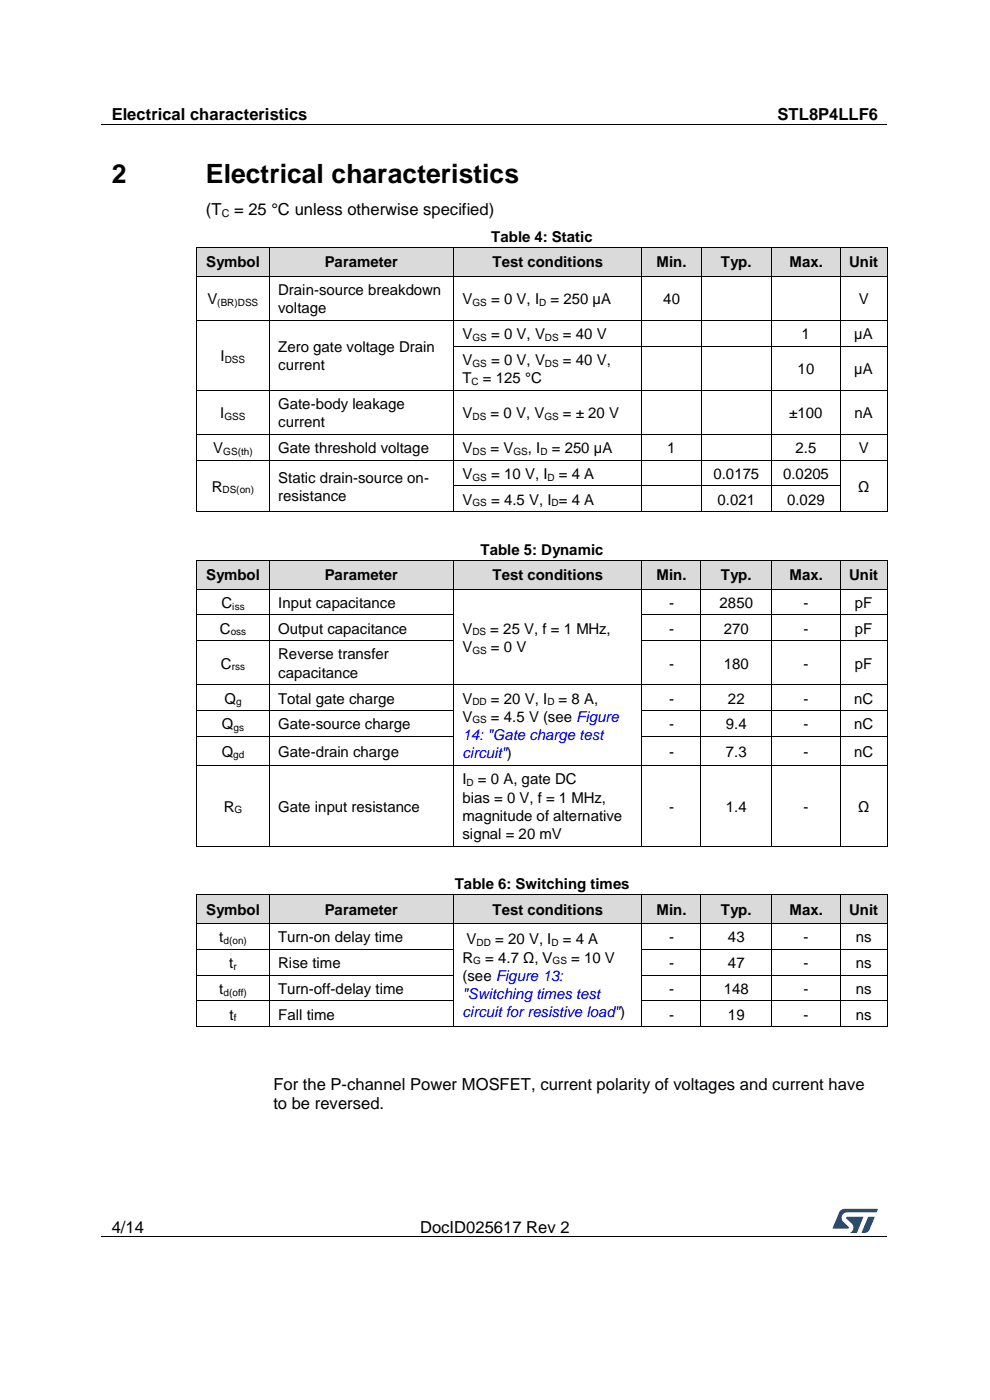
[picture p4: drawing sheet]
<svg xmlns="http://www.w3.org/2000/svg" width="210mm" height="297mm" viewBox="0 0 210 297" stroke-linecap="round" stroke-linejoin="round" font-family="sans-serif">
<path d="M21.5 26.5h166.7M21.5 262.4h166.7" fill="none" stroke="#000" stroke-width=".21"/>
<path d="M104.9 26.4h.2v.1h-.2zM61.6 262.3h.1v.2h-.1zM148 262.3h.1v.2h-.1z" fill="#000"/>
<g fill="#005288">
<path d="M178.2 256.9l.6-.4h.4h7l-.3 .7h-6.1a1.18 1.18 0 0 0-1.2 .7 1.18 1.18 0 0 0 .2 1.3l1.2 1.1v.3h-3.3z"/>
<path d="M184.2 258.2h1.3l-1 2.6a1.31 1.31 0 0 1-1.7 .7z"/>
<path d="M179.6 258.2h3.6l-1.5 3.4h-1.4a1.29 1.29 0 0 0 .4-2l-1.1-1.1z"/>
</g>
<g fill="#dadada">
<path d="M41.8 52.6h15.3v5.9h-15.3z" fill-rule="evenodd"/>
<path d="M57.1 52.6h39.1v5.9h-39.1z" fill-rule="evenodd"/>
<path d="M96.3 52.6h39.9v5.9h-39.9z" fill-rule="evenodd"/>
<path d="M136.3 52.6h12.4v5.9h-12.4z" fill-rule="evenodd"/>
<path d="M148.8 52.6h14.9v5.9h-14.9z" fill-rule="evenodd"/>
<path d="M163.7 52.6h14.5v5.9h-14.5z" fill-rule="evenodd"/>
<path d="M178.3 52.6h9.9v5.9h-9.9z" fill-rule="evenodd"/>
</g>
<g fill="#dadada">
<path d="M43.7 52.6h11.5v5.9h-11.5z"/>
<path d="M59 52.6h35.3v5.9h-35.3z"/>
<path d="M98.1 52.6h36.2v5.9h-36.2z"/>
<path d="M138.1 52.6h8.7v5.9h-8.7z"/>
<path d="M150.6 52.6h11.2v5.9h-11.2z"/>
<path d="M165.7 52.6h10.6v5.9h-10.6z"/>
<path d="M180.1 52.6h6.2v5.9h-6.2z"/>
</g>
<g fill="#000">
<path d="M41.7 58.5h.2v.2h-.2zM41.7 52.5l.1 .1zM41.9 58.5h.1v.2h-.1zM57 58.5h.1v.2h-.1zM57 52.5l.1 .1zM57.1 58.5h.2v.2h-.2zM96.1 58.5h.2v.2h-.2zM96.1 52.5l.1 .1zM96.3 58.5h.1v.2h-.1zM136.1 58.5h.2v.2h-.2zM136.1 52.5l.1 .1zM136.3 58.5h.1v.2h-.1z"/>
<path d="M148.6 58.5h.2v.2h-.2zM148.7 52.5l.1 .1zM148.8 58.5h.2v.2h-.2zM163.6 58.5h.2v.2h-.2zM163.7 52.5v.1zM163.8 58.5h.2v.2h-.2zM178.1 58.5h.2v.2h-.2zM178.2 52.5l.1 .1zM178.3 58.5h.2v.2h-.2zM188.1 58.5h.2v.2h-.2zM188.2 52.5l.1 .1zM41.7 67.9h.2v.2h-.2z"/>
<path d="M41.7 73.4h.2v.1h-.2zM57 67.9h.1v.2h-.1zM57 73.4h.1v.1h-.1zM96.1 67.9h.2v.2h-.2zM96.1 73.4h.2v.1h-.2zM136.1 67.9h.2v.2h-.2zM136.1 73.4h.2v.1h-.2zM148.6 67.9h.2v.2h-.2zM148.6 73.4h.2v.1h-.2zM163.6 67.9h.2v.2h-.2zM163.6 73.4h.2v.1h-.2zM178.1 67.9h.2v.2h-.2z"/>
<path d="M178.1 73.4h.2v.1h-.2zM188.1 67.9h.2v.2h-.2zM188.1 73.4h.2v.1h-.2zM41.7 82.7h.2v.2h-.2zM41.7 92.1h.2v.1h-.2zM41.7 97.5h.2v.2h-.2zM57 82.7h.1v.2h-.1zM57 92.1h.1v.1h-.1zM57 97.5h.1v.2h-.1zM96.1 82.7h.2v.2h-.2zM96.1 92.1h.2v.1h-.2zM96.1 97.5h.2v.2h-.2z"/>
<path d="M136.1 82.7h.2v.2h-.2zM136.1 92.1h.2v.1h-.2zM136.1 97.5h.2v.2h-.2zM148.6 82.7h.2v.2h-.2zM148.6 92.1h.2v.1h-.2zM148.6 97.5h.2v.2h-.2zM163.6 82.7h.2v.2h-.2zM163.6 92.1h.2v.1h-.2zM163.6 97.5h.2v.2h-.2zM178.1 82.7h.2v.2h-.2zM178.1 92.1h.2v.1h-.2zM178.1 97.5h.2v.2h-.2z"/>
<path d="M188.1 82.7h.2v.2h-.2zM188.1 92.1h.2v.1h-.2zM188.1 97.5h.2v.2h-.2zM41.7 103h.2v.2h-.2zM41.7 108.5h.2v.2h-.2zM57 103h.1v.2h-.1zM57 108.5h.1v.2h-.1zM96.1 103h.2v.2h-.2zM96.1 108.5h.2v.2h-.2zM136.1 103h.2v.2h-.2zM136.1 108.5h.2v.2h-.2zM148.6 103h.2v.2h-.2z"/>
<path d="M148.6 108.5h.2v.2h-.2zM163.6 103h.2v.2h-.2zM163.6 108.5h.2v.2h-.2zM178.1 103h.2v.2h-.2zM178.1 108.5h.2v.2h-.2zM188.1 103h.2v.2h-.2zM188.1 108.5h.2v.2h-.2z"/>
</g>
<g fill="none" stroke="#000" stroke-width=".21">
<path d="M41.8 52.6v5.9M41.8 58.7v9.2M41.8 52.5h15.2M42 58.6h15M57.1 52.6v5.9M57.1 58.7v9.2M57.1 52.5h39M57.3 58.6h38.8M96.2 58.7v9.2M96.4 58.6h39.7M136.1 52.5h-39.9v6M136.2 58.7v9.2"/>
<path d="M136.2 52.6v5.9M136.2 52.5h12.5M136.4 58.6h12.2M148.7 52.6v5.9M148.7 58.7v9.2M148.8 52.5h14.9M149 58.6h14.6M163.7 52.6v5.9M163.7 58.7v9.2M163.7 52.5h14.5M164 58.6h14.1M178.2 58.7v9.2"/>
<path d="M178.5 58.6h9.6M188.2 52.5h-9.9l-.1 6M188.2 52.6v5.9M188.2 58.7v9.2M41.8 68.1v5.3M41.8 73.5v9.2M41.9 68h15.1M57.1 68.1v5.3M57.1 73.5v9.2M57.1 68h39M96.2 68.1v5.3M96.2 73.5v9.2"/>
<path d="M96.3 68h39.8M96.3 73.4h39.8M136.2 68.1v5.3M136.2 73.5v9.2M136.3 68h12.3M136.3 73.4h12.3M148.7 68.1v5.3M148.7 73.5v9.2M148.8 68h14.8M148.8 73.4h14.8M163.7 68.1v5.3M163.7 73.5v9.2"/>
<path d="M163.8 68h14.3M163.8 73.4h14.3M178.2 68.1v5.3M178.2 73.5v9.2M178.3 68h9.8M178.3 73.4h9.8M188.2 68.1v5.3M188.2 73.5v9.2M41.8 82.9v9.2M41.8 92.2v5.3M41.8 97.7v5.3M41.9 82.8h15.1"/>
<path d="M41.9 92.2h15.1M41.9 97.6h15.1M57.1 82.9v9.2M57.1 92.2v5.3M57.1 97.7v5.3M57.1 82.8h39M57.1 92.2h39M57.1 97.6h39M96.2 82.9v9.2M96.2 92.2v5.3M96.2 97.7v5.3M96.3 82.8h39.8"/>
<path d="M96.3 92.2h39.8M96.3 97.6h39.8M136.2 82.9v9.2M136.2 92.2v5.3M136.2 97.7v5.3M136.3 82.8h12.3M136.3 92.2h12.3M136.3 97.6h12.3M148.7 82.9v9.2M148.7 92.2v5.3M148.7 97.7v5.3M148.8 82.8h14.8"/>
<path d="M148.8 92.2h14.8M148.8 97.6h14.8M163.7 82.9v9.2M163.7 92.2v5.3M163.7 97.7v5.3M163.8 82.8h14.3M163.8 92.2h14.3M163.8 97.6h14.3M178.2 82.9v9.2M178.2 92.2v5.3M178.2 97.7v5.3M178.3 82.8h9.8"/>
<path d="M178.3 92.2h9.8M178.3 97.6h9.8M188.2 82.9v9.2M188.2 92.2v5.3M188.2 97.7v5.3M41.8 103.2v5.3M41.9 108.6h15.1M57.1 103.2v5.3M57.1 108.6h39M96.2 103.2v5.3M96.3 103.1h39.8M96.3 108.6h39.8"/>
<path d="M136.2 103.2v5.3M136.3 103.1h12.3M136.3 108.6h12.3M148.7 103.2v5.3M148.8 103.1h14.8M148.8 108.6h14.8M163.7 103.2v5.3M163.8 103.1h14.3M163.8 108.6h14.3M178.2 103.2v5.3M178.3 108.6h9.8M188.2 103.2v5.3"/>
</g>
<g fill="#dadada">
<path d="M41.8 118.9h15.3v6h-15.3z" fill-rule="evenodd"/>
<path d="M57.1 118.9h39.1v6h-39.1z" fill-rule="evenodd"/>
<path d="M96.2 118.9h40v6h-40z" fill-rule="evenodd"/>
<path d="M136.3 118.9h12.4v6h-12.4z" fill-rule="evenodd"/>
<path d="M148.7 118.9h15v6h-15z" fill-rule="evenodd"/>
<path d="M163.7 118.9h14.5v6h-14.5z" fill-rule="evenodd"/>
<path d="M178.3 118.9h9.9v6h-9.9z" fill-rule="evenodd"/>
</g>
<g fill="#dadada">
<path d="M43.7 118.9h11.5v6h-11.5z"/>
<path d="M59 118.9h35.3v6h-35.3z"/>
<path d="M98.1 118.9h36.2v6h-36.2z"/>
<path d="M138.1 118.9h8.7v6h-8.7z"/>
<path d="M150.6 118.9h11.2v6h-11.2z"/>
<path d="M165.7 118.9h10.6v6h-10.6z"/>
<path d="M180.1 118.9h6.2v6h-6.2z"/>
</g>
<g fill="#000">
<path d="M41.7 118.8l.1 .1zM57.1 118.8v.1zM96.1 118.8l.1 .1zM136.1 118.8l.1 .1zM148.6 118.8l.1 .1zM163.7 118.8v.1zM178.2 118.8l.1 .1zM188.2 118.8l.1 .1zM41.7 124.9h.2v.2h-.2zM41.7 130.4h.2v.2h-.2zM41.7 135.8h.2v.2h-.2zM41.9 124.9h.1v.2h-.1z"/>
<path d="M57 124.9h.2v.2h-.2zM57 130.4h.2v.2h-.2zM57 135.8h.2v.2h-.2zM57.2 124.9h.2v.2h-.2zM96.1 124.9h.2v.2h-.2zM96.1 130.4h.2v.2h-.2zM96.1 135.8h.2v.2h-.2zM96.3 124.9h.1v.2h-.1zM136.1 124.9h.2v.2h-.2zM136.1 130.4h.2v.2h-.2zM136.1 135.8h.2v.2h-.2zM136.3 124.9h.1v.2h-.1z"/>
<path d="M148.6 124.9h.2v.2h-.2zM148.6 130.4h.2v.2h-.2zM148.6 135.8h.2v.2h-.2zM148.8 124.9h.1v.2h-.1zM163.6 124.9h.2v.2h-.2zM163.6 130.4h.2v.2h-.2zM163.6 135.8h.2v.2h-.2zM163.8 124.9h.2v.2h-.2zM178.1 124.9h.2v.2h-.2zM178.1 130.4h.2v.2h-.2zM178.1 135.8h.2v.2h-.2zM178.3 124.9h.2v.2h-.2z"/>
<path d="M188.1 124.9h.2v.2h-.2zM188.1 130.4h.2v.2h-.2zM188.1 135.8h.2v.2h-.2zM41.7 145.2h.2v.2h-.2zM41.7 150.7h.2v.1h-.2zM41.7 156.1h.2v.2h-.2zM57 145.2h.2v.2h-.2zM57 150.7h.2v.1h-.2zM57 156.1h.2v.2h-.2zM96.1 145.2h.2v.2h-.2zM96.1 150.7h.2v.1h-.2zM96.1 156.1h.2v.2h-.2z"/>
<path d="M136.1 145.2h.2v.2h-.2zM136.1 150.7h.2v.1h-.2zM136.1 156.1h.2v.2h-.2zM148.6 145.2h.2v.2h-.2zM148.6 150.7h.2v.1h-.2zM148.6 156.1h.2v.2h-.2zM163.6 145.2h.2v.2h-.2zM163.6 150.7h.2v.1h-.2zM163.6 156.1h.2v.2h-.2zM178.1 145.2h.2v.2h-.2zM178.1 150.7h.2v.1h-.2zM178.1 156.1h.2v.2h-.2z"/>
<path d="M188.1 145.2h.2v.2h-.2zM188.1 150.7h.2v.1h-.2zM188.1 156.1h.2v.2h-.2zM41.7 162.3h.2v.2h-.2zM41.7 179.4h.2v.2h-.2zM57 162.3h.2v.2h-.2zM57 179.4h.2v.2h-.2zM96.1 162.3h.2v.2h-.2zM96.1 179.4h.2v.2h-.2zM136.1 162.3h.2v.2h-.2zM136.1 179.4h.2v.2h-.2zM148.6 162.3h.2v.2h-.2z"/>
<path d="M148.6 179.4h.2v.2h-.2zM163.6 162.3h.2v.2h-.2zM163.6 179.4h.2v.2h-.2zM178.1 162.3h.2v.2h-.2zM178.1 179.4h.2v.2h-.2zM188.1 162.3h.2v.2h-.2zM188.1 179.4h.2v.2h-.2z"/>
</g>
<g fill="none" stroke="#000" stroke-width=".21">
<path d="M41.8 118.9v6M41.8 118.9h15.3M57.1 118.9v6M57.1 118.9h39M96.2 118.9v6M96.2 118.9h39.9M136.2 118.9v6M136.2 118.9h12.4M148.7 118.9v6M148.7 118.9h15M163.7 118.9v6M163.7 118.9h14.5"/>
<path d="M178.2 118.9v6M178.3 118.9h9.9M188.2 118.9v6M41.8 125.1v5.3M41.8 130.6v5.2M41.8 136v9.2M41.9 130.5h15.1M41.9 135.9h15.1M42 125h15M57.1 125.1v5.3M57.1 130.6v5.2M57.1 136v9.2"/>
<path d="M57.2 130.5h38.9M57.2 135.9h38.9M57.4 125h38.7M96.2 125.1v5.3M96.2 130.6v5.2M96.2 136v9.2M96.4 125h39.7M136.2 125.1v5.3M136.2 130.6v5.2M136.2 136v9.2M136.3 130.5h12.3M136.3 135.9h12.3"/>
<path d="M136.4 125h12.2M148.7 125.1v5.3M148.7 130.6v5.2M148.7 136v9.2M148.8 130.5h14.8M148.8 135.9h14.8M148.9 125h14.7M163.7 125.1v5.3M163.7 130.6v5.2M163.7 136v9.2M163.8 130.5h14.3M163.8 135.9h14.3"/>
<path d="M164 125h14.1M178.2 125.1v5.3M178.2 130.6v5.2M178.2 136v9.2M178.3 130.5h9.8M178.3 135.9h9.8M178.5 125h9.6M188.2 125.1v5.3M188.2 130.6v5.2M188.2 136v9.2M41.8 145.4v5.3M41.8 150.8v5.3"/>
<path d="M41.8 156.3v6M41.9 145.3h15.1M41.9 150.7h15.1M41.9 156.2h15.1M57.1 145.4v5.3M57.1 150.8v5.3M57.1 156.3v6M57.2 145.3h38.9M57.2 150.7h38.9M57.2 156.2h38.9M96.2 145.4v5.3M96.2 150.8v5.3"/>
<path d="M96.2 156.3v6M96.3 145.3h39.8M136.2 145.4v5.3M136.2 150.8v5.3M136.2 156.3v6M136.3 145.3h12.3M136.3 150.7h12.3M136.3 156.2h12.3M148.7 145.4v5.3M148.7 150.8v5.3M148.7 156.3v6M148.8 145.3h14.8"/>
<path d="M148.8 150.7h14.8M148.8 156.2h14.8M163.7 145.4v5.3M163.7 150.8v5.3M163.7 156.3v6M163.8 145.3h14.3M163.8 150.7h14.3M163.8 156.2h14.3M178.2 145.4v5.3M178.2 150.8v5.3M178.2 156.3v6M178.3 145.3h9.8"/>
<path d="M178.3 150.7h9.8M178.3 156.2h9.8M188.2 145.4v5.3M188.2 150.8v5.3M188.2 156.3v6M41.8 162.5v16.9M41.9 162.4h15.1M41.9 179.5h15.1M57.1 162.5v16.9M57.2 162.4h38.9M57.2 179.5h38.9M96.2 162.5v16.9"/>
<path d="M96.3 162.4h39.8M96.3 179.5h39.8M136.2 162.5v16.9M136.3 162.4h12.3M136.3 179.5h12.3M148.7 162.5v16.9M148.8 162.4h14.8M148.8 179.5h14.8M163.7 162.5v16.9M163.8 162.4h14.3M163.8 179.5h14.3M178.2 162.5v16.9"/>
<path d="M178.3 162.4h9.8M178.3 179.5h9.8M188.2 162.5v16.9"/>
</g>
<g fill="#dadada">
<path d="M41.8 189.9h15.3v6h-15.3z" fill-rule="evenodd"/>
<path d="M57.1 189.9h39.1v6h-39.1z" fill-rule="evenodd"/>
<path d="M96.2 189.9h40v6h-40z" fill-rule="evenodd"/>
<path d="M136.3 189.9h12.4v6h-12.4z" fill-rule="evenodd"/>
<path d="M148.7 189.9h15v6h-15z" fill-rule="evenodd"/>
<path d="M163.7 189.9h14.5v6h-14.5z" fill-rule="evenodd"/>
<path d="M178.3 189.9h9.9v6h-9.9z" fill-rule="evenodd"/>
</g>
<g fill="#dadada">
<path d="M43.7 189.9h11.5v6h-11.5z"/>
<path d="M59 189.9h35.3v6h-35.3z"/>
<path d="M98.1 189.9h36.2v6h-36.2z"/>
<path d="M138.1 189.9h8.7v6h-8.7z"/>
<path d="M150.6 189.9h11.2v6h-11.2z"/>
<path d="M165.7 189.9h10.6v6h-10.6z"/>
<path d="M180.1 189.9h6.2v6h-6.2z"/>
</g>
<g fill="#000">
<path d="M41.7 195.9h.2v.1h-.2zM41.7 189.8l.1 .1zM41.9 195.9h.1v.1h-.1zM57 195.9h.2v.1h-.2zM57.1 189.8v.1zM57.2 195.9h.2v.1h-.2zM96.1 195.9h.2v.1h-.2zM96.1 189.8l.1 .1zM96.3 195.9h.1v.1h-.1zM136.1 195.9h.2v.1h-.2zM136.1 189.8l.1 .1zM136.3 195.9h.1v.1h-.1z"/>
<path d="M148.6 195.9h.2v.1h-.2zM148.6 189.8l.1 .1zM148.8 195.9h.1v.1h-.1zM163.6 195.9h.2v.1h-.2zM163.7 189.8v.1zM163.8 195.9h.2v.1h-.2zM178.1 195.9h.2v.1h-.2zM178.2 189.8l.1 .1zM178.3 195.9h.2v.1h-.2zM188.1 195.9h.2v.1h-.2zM188.2 189.8l.1 .1zM41.7 201.3h.2v.2h-.2z"/>
<path d="M41.7 206.8h.2v.2h-.2zM41.7 212.3h.2v.1h-.2zM41.7 217.7h.2v.2h-.2zM57 201.3h.2v.2h-.2zM57 206.8h.2v.2h-.2zM57 212.3h.2v.1h-.2zM57 217.7h.2v.2h-.2zM96.1 201.3h.2v.2h-.2zM96.1 206.8h.2v.2h-.2zM96.1 212.3h.2v.1h-.2zM96.1 217.7h.2v.2h-.2zM136.1 201.3h.2v.2h-.2z"/>
<path d="M136.1 206.8h.2v.2h-.2zM136.1 212.3h.2v.1h-.2zM136.1 217.7h.2v.2h-.2zM148.6 201.3h.2v.2h-.2zM148.6 206.8h.2v.2h-.2zM148.6 212.3h.2v.1h-.2zM148.6 217.7h.2v.2h-.2zM163.6 201.3h.2v.2h-.2zM163.6 206.8h.2v.2h-.2zM163.6 212.3h.2v.1h-.2zM163.6 217.7h.2v.2h-.2zM178.1 201.3h.2v.2h-.2z"/>
<path d="M178.1 206.8h.2v.2h-.2zM178.1 212.3h.2v.1h-.2zM178.1 217.7h.2v.2h-.2zM188.1 201.3h.2v.2h-.2zM188.1 206.8h.2v.2h-.2zM188.1 212.3h.2v.1h-.2zM188.1 217.7h.2v.2h-.2z"/>
</g>
<g fill="none" stroke="#000" stroke-width=".21">
<path d="M41.8 189.9v6M41.8 196v5.3M41.8 189.8h15.3M42 196h15M57.1 189.9v6M57.1 196v5.3M57.1 189.8h39M57.4 196h38.7M96.2 189.9v6M96.2 196v5.3M96.2 189.8h39.9M96.4 196h39.7"/>
<path d="M136.2 196v5.3M136.2 189.9v6M136.2 189.8h12.4M136.4 196h12.2M148.7 189.9v6M148.7 196v5.3M148.7 189.8h15M148.9 196h14.7M163.7 189.9v6M163.7 196v5.3M163.7 189.8h14.5M164 196h14.1"/>
<path d="M178.2 189.9v6M178.2 196v5.3M178.3 189.8h9.9M178.5 196h9.6M188.2 189.9v6M188.2 196v5.3M41.8 201.5v5.3M41.8 207v5.3M41.8 212.4v5.3M41.9 201.4h15.1M41.9 206.9h15.1M41.9 212.3h15.1"/>
<path d="M41.9 217.8h15.1M57.1 201.5v5.3M57.1 207v5.3M57.1 212.4v5.3M57.2 201.4h38.9M57.2 206.9h38.9M57.2 212.3h38.9M57.2 217.8h38.9M96.2 201.5v5.3M96.2 207v5.3M96.2 212.4v5.3M96.3 217.8h39.8"/>
<path d="M136.2 201.5v5.3M136.2 207v5.3M136.2 212.4v5.3M136.3 201.4h12.3M136.3 206.9h12.3M136.3 212.3h12.3M136.3 217.8h12.3M148.7 201.5v5.3M148.7 207v5.3M148.7 212.4v5.3M148.8 201.4h14.8M148.8 206.9h14.8"/>
<path d="M148.8 212.3h14.8M148.8 217.8h14.8M163.7 201.5v5.3M163.7 207v5.3M163.7 212.4v5.3M163.8 201.4h14.3M163.8 206.9h14.3M163.8 212.3h14.3M163.8 217.8h14.3M178.2 201.5v5.3M178.2 207v5.3M178.2 212.4v5.3"/>
<path d="M178.3 201.4h9.8M178.3 206.9h9.8M178.3 212.3h9.8M178.3 217.8h9.8M188.2 201.5v5.3M188.2 207v5.3M188.2 212.4v5.3"/>
</g>
<g font-size="5.6">
<text x="23.7" y="38.9">2</text>
<text x="43.7" y="38.9">Electrical characteristics</text>
</g>
<g font-size="3.5">
<text x="23.7" y="25.5">Electrical characteristics</text>
<text x="164.9" y="25.5">STL8P4LLF6</text>
<text x="43.7" y="45.6">(T</text>
<text x="49.7" y="45.6">= 25 °C unless otherwise specified)</text>
<text x="58" y="231.3">For the P-channel Power MOSFET, current polarity of voltages and current have</text>
<text x="58" y="235.3">to be reversed.</text>
<text x="23.7" y="261.5">4/14</text>
<text x="89.1" y="261.5">DocID025617 Rev 2</text>
</g>
<g font-size="3.2">
<text x="104.2" y="51.4">Table 4: Static</text>
<text x="43.7" y="56.7">Symbol</text>
<text x="68.9" y="56.7">Parameter</text>
<text x="104.5" y="56.7">Test conditions</text>
<text x="139.3" y="56.7">Min.</text>
<text x="153" y="56.7">Typ.</text>
<text x="167.5" y="56.7">Max.</text>
<text x="180.1" y="56.7">Unit</text>
<text x="44" y="64.6">V</text>
<text x="59" y="62.6">Drain-source breakdown</text>
<text x="98.1" y="64.6">V</text>
<text x="104.2" y="64.6">= 0 V, I</text>
<text x="116.8" y="64.6">= 250 µA</text>
<text x="140.7" y="64.6">40</text>
<text x="182.2" y="64.6">V</text>
<text x="59" y="66.5">voltage</text>
<text x="98.1" y="72">V</text>
<text x="104.2" y="72">= 0 V, V</text>
<text x="119.4" y="72">= 40 V</text>
<text x="170.1" y="72">1</text>
<text x="181.2" y="72">µA</text>
<text x="46.8" y="76.7">I</text>
<text x="59" y="74.7">Zero gate voltage Drain</text>
<text x="98.1" y="77.4">V</text>
<text x="104.2" y="77.4">= 0 V, V</text>
<text x="119.4" y="77.4">= 40 V,</text>
<text x="59" y="78.6">current</text>
<text x="98.1" y="81.3">T</text>
<text x="102.4" y="81.3">= 125 °C</text>
<text x="169.2" y="79.4">10</text>
<text x="181.2" y="79.4">µA</text>
<text x="46.7" y="88.7">I</text>
<text x="59" y="86.8">Gate-body leakage</text>
<text x="98.1" y="88.7">V</text>
<text x="104.1" y="88.7">= 0 V, V</text>
<text x="119.4" y="88.7">= ± 20 V</text>
<text x="167.4" y="88.7">±100</text>
<text x="181.3" y="88.7">nA</text>
<text x="59" y="90.7">current</text>
<text x="45.3" y="96.1">V</text>
<text x="59" y="96.1">Gate threshold voltage</text>
<text x="98.1" y="101.6">V</text>
<text x="98.1" y="96.1">V</text>
<text x="104.1" y="96.1">= V</text>
<text x="104.2" y="101.6">= 10 V, I</text>
<text x="112" y="96.1">, I</text>
<text x="117.1" y="96.1">= 250 µA</text>
<text x="118.5" y="101.6">= 4 A</text>
<text x="141.6" y="96.1">1</text>
<text x="151.3" y="101.6">0.0175</text>
<text x="166.1" y="101.6">0.0205</text>
<text x="168.7" y="96.1">2.5</text>
<text x="182.2" y="96.1">V</text>
<text x="44.9" y="104.4">R</text>
<text x="59" y="102.4">Static drain-source on-</text>
<text x="59" y="106.3">resistance</text>
<text x="98.1" y="107.1">V</text>
<text x="104.2" y="107.1">= 4.5 V, I = 4 A</text>
<text x="152.2" y="107.1">0.021</text>
<text x="167" y="107.1">0.029</text>
<text x="182" y="104.4">Ω</text>
<text x="101.9" y="117.7">Table 5: Dynamic</text>
<text x="43.7" y="123.1">Symbol</text>
<text x="68.9" y="123.1">Parameter</text>
<text x="104.5" y="123.1">Test conditions</text>
<text x="139.3" y="123.1">Min.</text>
<text x="153" y="123.1">Typ.</text>
<text x="167.5" y="123.1">Max.</text>
<text x="180.1" y="123.1">Unit</text>
<text x="47" y="129">C</text>
<text x="59" y="129">Input capacitance</text>
<text x="141.9" y="129">-</text>
<text x="152.7" y="129">2850</text>
<text x="170.4" y="129">-</text>
<text x="181.4" y="129">pF</text>
<text x="46.7" y="134.5">C</text>
<text x="59" y="134.5">Output capacitance</text>
<text x="98.1" y="134.5">V</text>
<text x="104" y="134.5">= 25 V, f = 1 MHz,</text>
<text x="141.9" y="134.5">-</text>
<text x="153.5" y="134.5">270</text>
<text x="170.4" y="134.5">-</text>
<text x="181.4" y="134.5">pF</text>
<text x="46.9" y="141.9">C</text>
<text x="59" y="139.9">Reverse transfer</text>
<text x="59" y="143.8">capacitance</text>
<text x="98.1" y="138.3">V</text>
<text x="104.1" y="138.3">= 0 V</text>
<text x="141.9" y="141.9">-</text>
<text x="153.5" y="141.9">180</text>
<text x="170.4" y="141.9">-</text>
<text x="181.4" y="141.9">pF</text>
<text x="47.6" y="149.3">Q</text>
<text x="59" y="149.3">Total gate charge</text>
<text x="98.1" y="149.3">V</text>
<text x="104.1" y="149.3">= 20 V, I</text>
<text x="118.5" y="149.3">= 8 A,</text>
<text x="141.9" y="149.3">-</text>
<text x="154.4" y="149.3">22</text>
<text x="170.4" y="149.3">-</text>
<text x="181.2" y="149.3">nC</text>
<text x="47.1" y="154.7">Q</text>
<text x="59" y="154.7">Gate-source charge</text>
<text x="98.1" y="153.1">V</text>
<text x="104.1" y="153.1">= 4.5 V (see Figure</text>
<text x="141.9" y="154.7">-</text>
<text x="154" y="154.7">9.4</text>
<text x="170.4" y="154.7">-</text>
<text x="181.2" y="154.7">nC</text>
<text x="47" y="160.6">Q</text>
<text x="59" y="160.6">Gate-drain charge</text>
<text x="141.9" y="160.6">-</text>
<text x="154" y="160.6">7.3</text>
<text x="170.4" y="160.6">-</text>
<text x="181.2" y="160.6">nC</text>
<text x="98.1" y="166.4">I</text>
<text x="101.4" y="166.4">= 0 A, gate DC</text>
<text x="47.5" y="172.2">R</text>
<text x="59" y="172.2">Gate input resistance</text>
<text x="98.1" y="170.3">bias = 0 V, f = 1 MHz,</text>
<text x="141.9" y="172.2">-</text>
<text x="154" y="172.2">1.4</text>
<text x="170.4" y="172.2">-</text>
<text x="182" y="172.2">Ω</text>
<text x="98.1" y="174.1">magnitude of alternative</text>
<text x="98.1" y="178">signal = 20 mV</text>
<text x="96.5" y="188.6">Table 6: Switching times</text>
<text x="43.7" y="194">Symbol</text>
<text x="68.9" y="194">Parameter</text>
<text x="104.5" y="194">Test conditions</text>
<text x="139.3" y="194">Min.</text>
<text x="153" y="194">Typ.</text>
<text x="167.5" y="194">Max.</text>
<text x="180.1" y="194">Unit</text>
<text x="46.5" y="199.9">t</text>
<text x="59" y="199.9">Turn-on delay time</text>
<text x="99" y="200.4">V</text>
<text x="105" y="200.4">= 20 V, I</text>
<text x="119.4" y="200.4">= 4 A</text>
<text x="141.9" y="199.9">-</text>
<text x="154.4" y="199.9">43</text>
<text x="170.4" y="199.9">-</text>
<text x="181.5" y="199.9">ns</text>
<text x="48.6" y="205.4">t</text>
<text x="59" y="205.4">Rise time</text>
<text x="98.1" y="204.3">R</text>
<text x="98.1" y="208.1">(see Figure 13:</text>
<text x="102.9" y="204.3">= 4.7 Ω, V</text>
<text x="121.2" y="204.3">= 10 V</text>
<text x="141.9" y="205.4">-</text>
<text x="154.4" y="205.4">47</text>
<text x="170.4" y="205.4">-</text>
<text x="181.5" y="205.4">ns</text>
<text x="46.5" y="210.9">t</text>
<text x="59" y="210.9">Turn-off-delay time</text>
<text x="141.9" y="210.9">-</text>
<text x="153.5" y="210.9">148</text>
<text x="170.4" y="210.9">-</text>
<text x="181.5" y="210.9">ns</text>
<text x="48.7" y="216.3">t</text>
<text x="59" y="216.3">Fall time</text>
<text x="141.9" y="216.3">-</text>
<text x="154.4" y="216.3">19</text>
<text x="170.4" y="216.3">-</text>
<text x="181.5" y="216.3">ns</text>
</g>
<g font-size="3.2" fill="#00f">
<text x="98.1" y="157">14: &quot;Gate charge test</text>
<text x="98.1" y="160.9">circuit&quot;)</text>
<text x="98.1" y="212">&quot;Switching times test</text>
<text x="98.1" y="215.9">circuit for resistive load&quot;)</text>
</g>
<text font-size="2.3" x="47.1" y="46.1">C</text>
<g font-size="2.1">
<text x="46.1" y="64.9">(BR)DSS</text>
<text x="100.2" y="64.9">GS</text>
<text x="114.4" y="64.9">D</text>
<text x="47.7" y="77">DSS</text>
<text x="100.2" y="72.3">GS</text>
<text x="100.2" y="77.8">GS</text>
<text x="115.6" y="72.3">DS</text>
<text x="115.6" y="77.8">DS</text>
<text x="100" y="81.7">C</text>
<text x="47.6" y="89.1">GSS</text>
<text x="100.2" y="89.1">DS</text>
<text x="115.5" y="89.1">GS</text>
<text x="47.4" y="96.5">GS(th)</text>
<text x="100.2" y="96.5">DS</text>
<text x="100.2" y="101.9">GS</text>
<text x="108.9" y="96.5">GS</text>
<text x="114.6" y="96.5">D</text>
<text x="116.2" y="101.9">D</text>
<text x="47.2" y="104.7">DS(on)</text>
<text x="100.2" y="107.4">GS</text>
<text x="117" y="107.4">D</text>
<text x="49.3" y="129.3">iss</text>
<text x="48.9" y="134.8">oss</text>
<text x="100.2" y="134.8">DS</text>
<text x="49.1" y="142.2">rss</text>
<text x="100.2" y="138.6">GS</text>
<text x="50.1" y="149.6">g</text>
<text x="100.2" y="149.6">DD</text>
<text x="116.1" y="149.6">D</text>
<text x="49.5" y="155.1">gs</text>
<text x="100.2" y="153.4">GS</text>
<text x="49.5" y="160.9">gd</text>
<text x="99" y="166.7">D</text>
<text x="49.7" y="172.6">G</text>
<text x="47.4" y="200.3">d(on)</text>
<text x="101.1" y="200.7">DD</text>
<text x="117" y="200.7">D</text>
<text x="49.5" y="205.7">r</text>
<text x="100.4" y="204.6">G</text>
<text x="117.2" y="204.6">GS</text>
<text x="47.4" y="211.2">d(off)</text>
<text x="49.6" y="216.7">f</text>
</g>
</svg>
